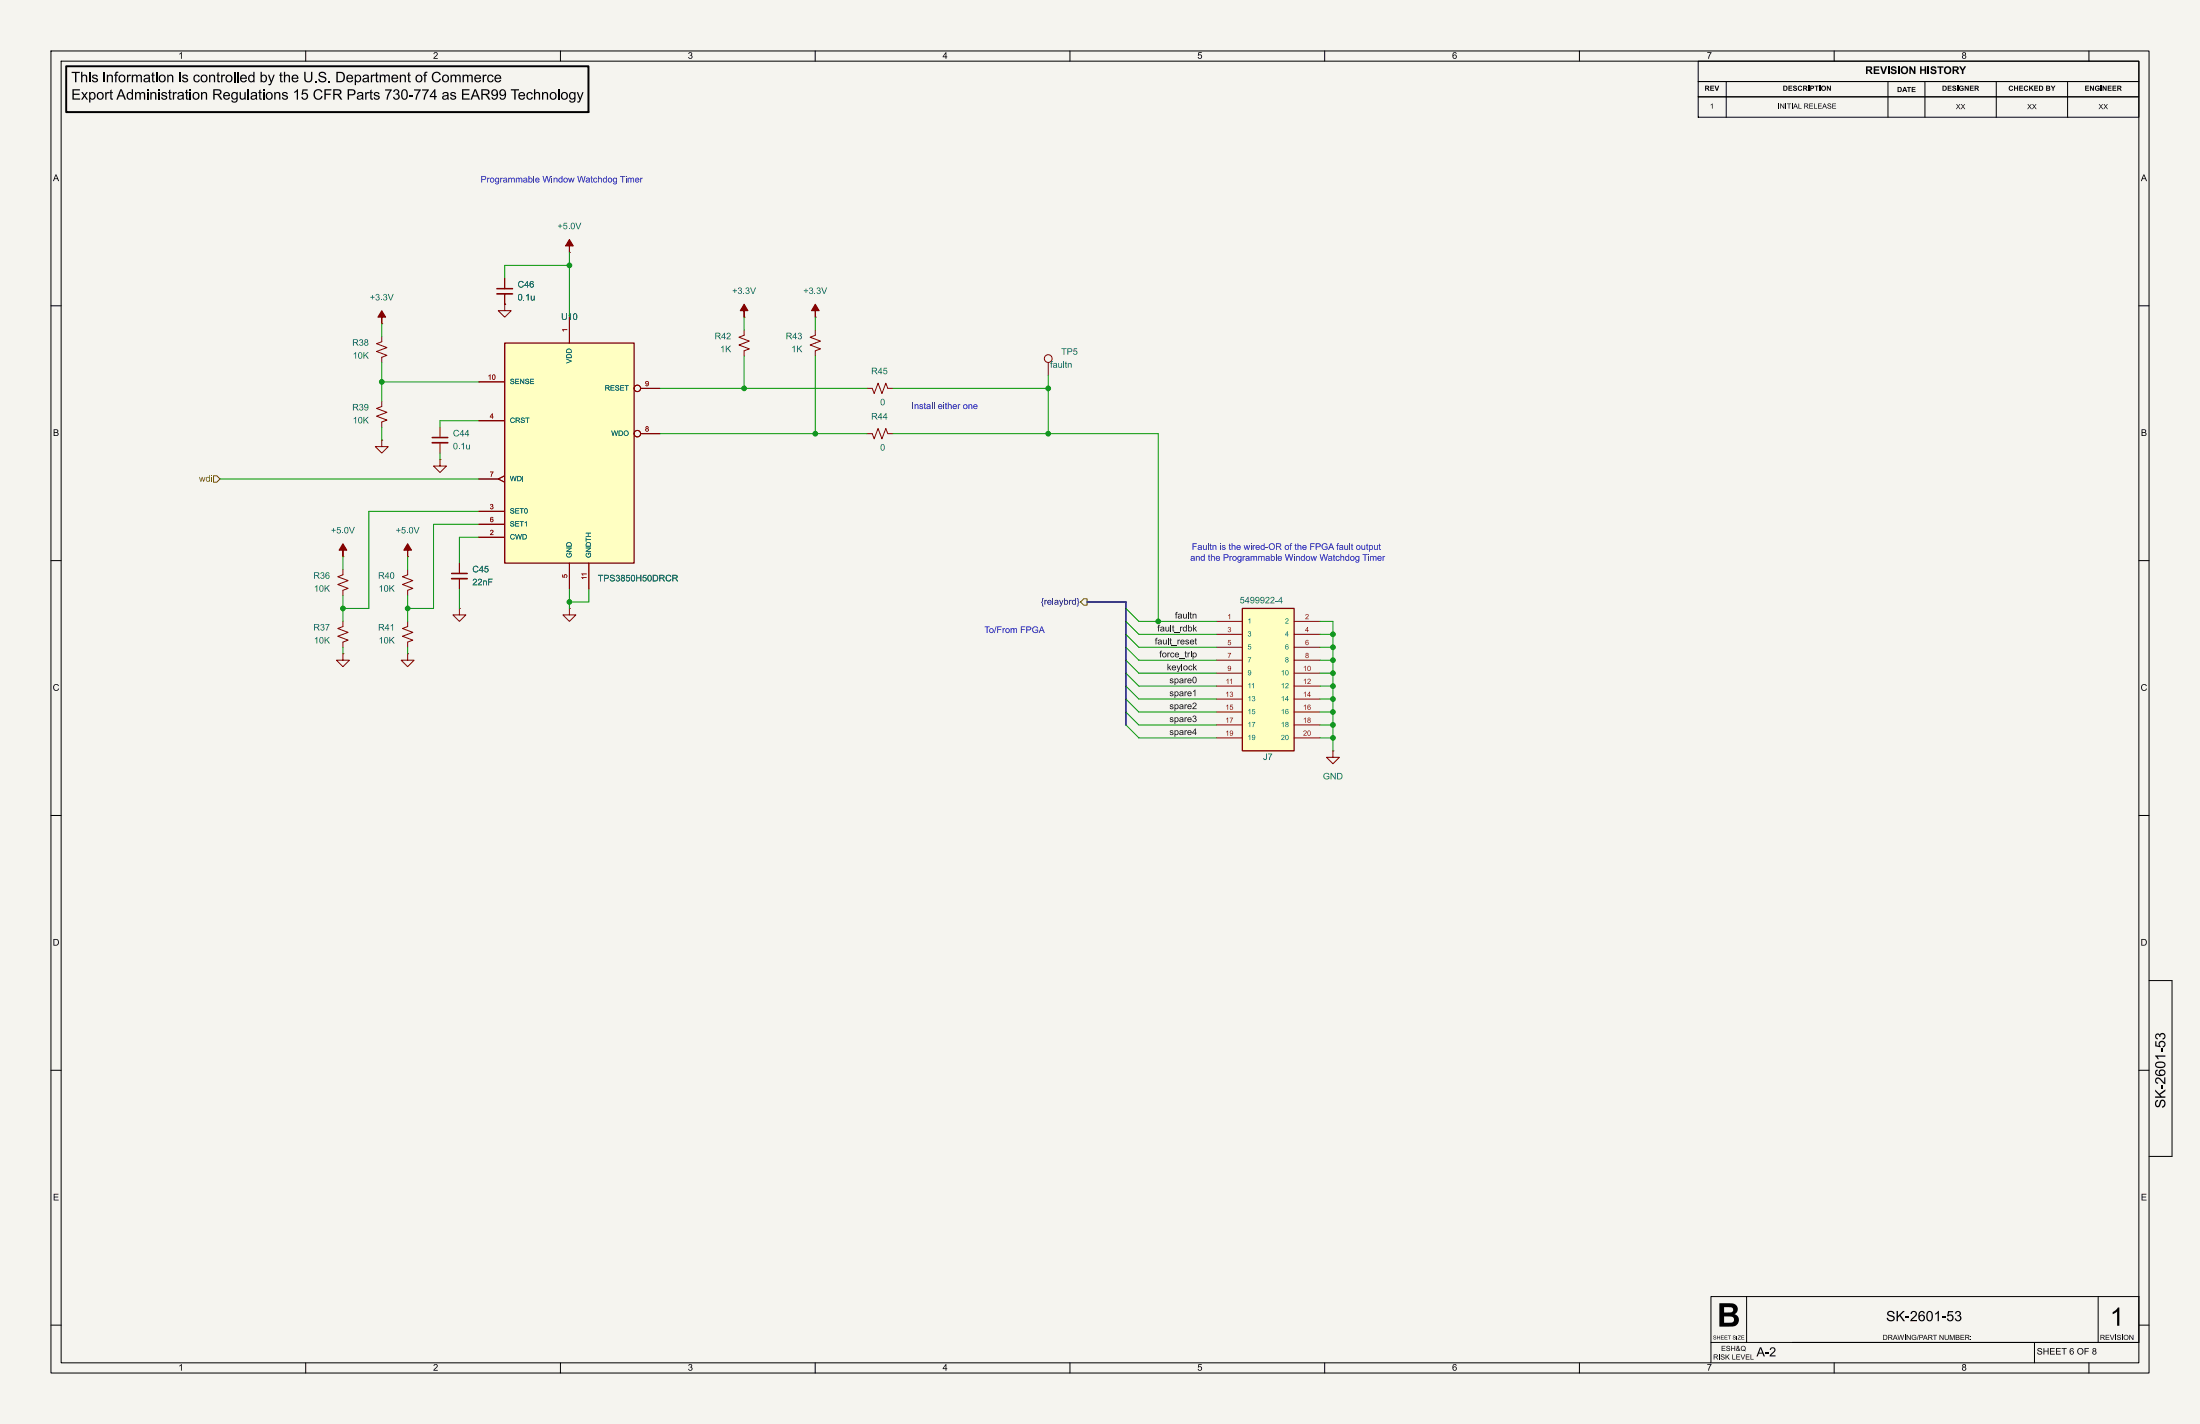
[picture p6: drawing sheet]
<svg xmlns="http://www.w3.org/2000/svg" width="432mm" height="279mm" viewBox="0 0 432 279" stroke-linecap="round" stroke-linejoin="round" font-family="sans-serif">
<path d="M0 0h431.8v279.4h-431.8z" fill="#f5f4ef" stroke="#f5f4ef" stroke-width=".2"/>
<g fill="none" stroke="#000" stroke-width=".2">
<path d="M10 10h411.8v259.4h-411.8zM12 12h407.8v255.4h-407.8zM60 10v2M110 10v2M160 10v2M210 10v2M260 10v2M310 10v2M333.3 12h86.5v4h-86.5zM333.3 16h86.5v3h-86.5zM333.3 19h86.5v4h-86.5zM338.8 16v7"/>
<path d="M360 10v2M370.6 16v7M377.8 16v7M391.8 16v7M405.8 16v7M410 10v2M10 60h2M419.8 60h2M10 110h2M419.8 110h2M10 160h2M419.8 160h2"/>
<path d="M421.8 192.4h4.5v34.5h-4.5M10 210h2M419.8 210h2M10 260h2M335.8 254.4h84v9h-84zM342.8 254.4v9M411.8 254.4v9M419.8 260h2M60 267.4v2M110 267.4v2M160 267.4v2M210 267.4v2"/>
<path d="M260 267.4v2M310 267.4v2M335.8 263.4v4M351.8 263.4h68M360 267.4v2M399.3 263.4v4M410 267.4v2"/>
</g>
<g fill="#000">
<path d="M14.1 14.1h1.6v.2h-.7v1.8h-.3v-1.8h-.6zM15.9 14.1h.3v.7a.53 .53 0 0 1 .6-.2 .53 .53 0 0 1 .3 .6v.9h-.2v-.9a.36 .36 0 0 0-.5-.4 .36 .36 0 0 0-.2 .5v.8h-.3zM17.5 14.1h.2v.3h-.2zM17.5 14.7h.2v1.4h-.2zM18.2 14.8l.2-.1a.58 .58 0 0 1 .8 .3l-.3 .1-.1-.2-.3-.1-.2 .2 .1 .2a.63 .63 0 0 1 .8 .6 .65 .65 0 0 1-.6 .4 .65 .65 0 0 1-.6-.5h.3a.33 .33 0 0 0 .3 .3 .33 .33 0 0 0 .3-.4 .72 .72 0 0 1-.8-.6zM20.3 14.1h.3v.3h-.3zM20.3 14.7h.3v1.4h-.3zM21 14.7h.2v.2a.53 .53 0 0 1 .6-.2 .53 .53 0 0 1 .4 .5v.9h-.3v-.9a.36 .36 0 0 0-.4-.4 .36 .36 0 0 0-.3 .5v.8h-.2zM22.7 14.2l.5-.1v.2a.26 .26 0 0 0-.3 0 .26 .26 0 0 0 0 .4h.2v.2h-.2v1.2h-.3v-1.2h-.2v-.2h.2zM23.5 14.8a.73 .73 0 0 1 1.1 .1 .73 .73 0 0 1-.3 1.1 .73 .73 0 0 1-1-.4l-.1-.2h.3a.47 .47 0 0 0 .5 .6 .47 .47 0 0 0 .4-.7 .44 .44 0 0 0-.6-.5 .44 .44 0 0 0-.3 .6h-.3zM24.9 14.7h.2v.2l.3-.3 .2 .1v.2a.33 .33 0 0 0-.4 .1 .33 .33 0 0 0 0 .4v.7h-.3zM25.9 14.7h.2v.2l.5-.3a.4 .4 0 0 0 .7 0 .44 .44 0 0 1 .6 .5v1h-.3v-.9a.32 .32 0 0 0-.3-.4 .32 .32 0 0 0-.3 .5v.8h-.3v-.9a.34 .34 0 0 0-.4-.4 .34 .34 0 0 0-.2 .6v.7h-.2z"/>
<path d="M28.4 14.8a.66 .66 0 0 1 .8-.1 .66 .66 0 0 1 .2 .8l.1 .6h-.3v-.1a.57 .57 0 0 1-.6 .2 .57 .57 0 0 1-.5-.5h.3l.3 .3a.45 .45 0 0 0 .5-.6l-1.1 .3a.66 .66 0 0 1 .9-.5 .22 .22 0 0 0 .1-.3 .22 .22 0 0 0-.3-.1l-.2 .1-.2 .2h-.2zM29.9 14.3l.2-.2v.6h.3v.2h-.3v.8l.1 .2h.2v.2l-.5-.1v-1.1h-.2v-.2h.2zM30.6 14.1h.3v.3h-.3zM30.6 14.7h.3v1.4h-.3zM31.4 14.8a.73 .73 0 0 1 1.1 .1 .73 .73 0 0 1-.3 1.1 .73 .73 0 0 1-1-.4l-.1-.2h.3a.47 .47 0 0 0 .5 .6 .47 .47 0 0 0 .4-.7 .44 .44 0 0 0-.6-.5 .44 .44 0 0 0-.3 .6h-.3zM32.8 14.7h.2v.2a.53 .53 0 0 1 .7-.2 .53 .53 0 0 1 .3 .5v.9h-.2v-.9a.36 .36 0 0 0-.4-.4 .36 .36 0 0 0-.3 .5v.8h-.3zM35.2 14.1h.2v.3h-.2zM35.2 14.7h.2v1.4h-.2zM35.9 14.8l.2-.1a.58 .58 0 0 1 .8 .3l-.3 .1-.1-.2-.3-.1-.2 .2 .1 .2a.63 .63 0 0 1 .8 .6 .65 .65 0 0 1-.6 .4 .65 .65 0 0 1-.6-.5h.3a.33 .33 0 0 0 .3 .3 .33 .33 0 0 0 .3-.4 .72 .72 0 0 1-.8-.6zM38.2 14.8l.3-.2a.57 .57 0 0 1 .7 .5h-.2a.43 .43 0 0 0-.6-.2 .43 .43 0 0 0-.2 .7 .39 .39 0 0 0 .4 .4 .39 .39 0 0 0 .4-.4h.2a.69 .69 0 0 1-.9 .5 .69 .69 0 0 1-.3-1zM39.6 14.8a.73 .73 0 0 1 1.1 .1 .73 .73 0 0 1-.3 1.1 .73 .73 0 0 1-1-.4v-.2h.2a.47 .47 0 0 0 .5 .6 .47 .47 0 0 0 .4-.7 .44 .44 0 0 0-.5-.5 .44 .44 0 0 0-.4 .6h-.2zM41 14.7h.3v.2a.53 .53 0 0 1 .6-.2 .53 .53 0 0 1 .3 .5v.9h-.2v-.9a.36 .36 0 0 0-.4-.4 .36 .36 0 0 0-.3 .5v.8h-.3z"/>
<path d="M42.7 14.3l.2-.2v.6h.3v.2h-.3v.8l.1 .2h.2v.2l-.5-.1v-1.1h-.2v-.2h.2zM43.4 14.7h.2v.2l.3-.3 .2 .1v.2a.33 .33 0 0 0-.4 .1 .33 .33 0 0 0-.1 .4v.7h-.2zM44.5 14.8a.73 .73 0 0 1 1.1 .1 .73 .73 0 0 1-.3 1.1 .73 .73 0 0 1-1-.4v-.2h.2a.47 .47 0 0 0 .5 .6 .47 .47 0 0 0 .4-.7 .44 .44 0 0 0-.5-.5 .44 .44 0 0 0-.4 .6h-.2zM47.3 14.8a.69 .69 0 0 1 .8-.1 .69 .69 0 0 1 .4 .8h-1.1a.43 .43 0 0 0 .3 .4 .43 .43 0 0 0 .5-.2h.3a.7 .7 0 0 1-.9 .4 .7 .7 0 0 1-.5-.8h1.1a.41 .41 0 0 0-.4-.5 .41 .41 0 0 0-.4 .5h-.3zM48.9 14.8a.55 .55 0 0 1 .8 0v-.7h.3v2h-.3v-.1a.61 .61 0 0 1-.7 .1 .61 .61 0 0 1-.3-.7h.2a.44 .44 0 0 0 .5 .6 .44 .44 0 0 0 .3-.7 .41 .41 0 0 0-.5-.5 .41 .41 0 0 0-.3 .6h-.2zM51.1 14.1h.3v.7a.67 .67 0 0 1 .9 0 .67 .67 0 0 1 .1 .9 .57 .57 0 0 1-.5 .5 .57 .57 0 0 1-.5-.3v.2h-.3v-.7h.3a.44 .44 0 0 0 .5 .5 .44 .44 0 0 0 .3-.6 .41 .41 0 0 0-.5-.5 .41 .41 0 0 0-.3 .6h-.3zM52.6 14.7h.2l.5 1.2 .4-1.2h.2l-.5 1.5a.52 .52 0 0 1-.7 .5v-.2h.3l.1-.4zM55 14.3l.2-.2v.6h.3v.2h-.3v.8l.1 .2h.2v.2l-.5-.1v-1.1h-.2v-.2h.2zM55.7 14.1h.3v.7a.53 .53 0 0 1 .6-.2 .53 .53 0 0 1 .3 .6v.9h-.2v-.9a.36 .36 0 0 0-.5-.4 .36 .36 0 0 0-.2 .5v.8h-.3zM57.4 14.8a.69 .69 0 0 1 .8-.1 .69 .69 0 0 1 .4 .8h-1.1a.43 .43 0 0 0 .3 .4 .43 .43 0 0 0 .5-.2h.3a.7 .7 0 0 1-.9 .4 .7 .7 0 0 1-.5-.8h1.1a.41 .41 0 0 0-.4-.5 .41 .41 0 0 0-.4 .5h-.3zM59.4 17.5h1v.3h-.8l-.1 .5a.67 .67 0 0 1 .9 .3 .67 .67 0 0 1-.4 1 .67 .67 0 0 1-.9-.6h.3a.46 .46 0 0 0 .6 .3 .46 .46 0 0 0 .2-.7 .46 .46 0 0 0-.6-.1l-.4 .1zM59.7 14.1h.3v1.2a.54 .54 0 0 0 .5 .6 .54 .54 0 0 0 .5-.6v-1.2h.3v1.2a.81 .81 0 0 1-.8 .9 .81 .81 0 0 1-.8-.9z"/>
<path d="M61.8 15.9h.3v.2h-.3zM62.7 14.3l.4-.2a.7 .7 0 0 1 .9 .6h-.2a.45 .45 0 0 0-.5-.4 .45 .45 0 0 0-.4 .5 1.2 1.2 0 0 1 1.2 .7 .81 .81 0 0 1-.8 .7 .81 .81 0 0 1-.8-.7h.2a.56 .56 0 0 0 .5 .4 .56 .56 0 0 0 .6-.4l-.2-.2a.89 .89 0 0 1-1.1-.7zM61.8 17.8a.89 .89 0 0 1 1.5 .3h-.3a.67 .67 0 0 0-.9-.3 .67 .67 0 0 0-.3 .9 .63 .63 0 0 0 .6 .7 .63 .63 0 0 0 .7-.6l.2 .1a.96 .96 0 0 1-1.3 .6 .96 .96 0 0 1-.4-1.4zM63.7 17.5h1.3v.2h-1.1v.7h1v.2h-1v1h-.2zM64.5 15.9h.3v.2h-.3zM65.4 17.5h.9a.56 .56 0 0 1 .7 .5 .56 .56 0 0 1-.5 .6l.7 1h-.3l-.6-.8-.3-.2h-.3v1h-.3v-1.2h.8a.35 .35 0 0 0 .5-.3 .35 .35 0 0 0-.4-.4h-.6v.7h-.3zM66 14.1h.7a1.02 1.02 0 0 1 1 1 1.02 1.02 0 0 1-.9 1h-.8v-.2h.7a.79 .79 0 0 0 .7-.8 .79 .79 0 0 0-.7-.8h-.4v1.6h-.3zM68.2 14.8a.69 .69 0 0 1 .8-.1 .69 .69 0 0 1 .3 .8h-1.1a.43 .43 0 0 0 .3 .4 .43 .43 0 0 0 .6-.2h.2a.7 .7 0 0 1-.9 .4 .7 .7 0 0 1-.4-.8h1.1a.41 .41 0 0 0-.5-.5 .41 .41 0 0 0-.4 .5h-.2zM68.2 17.5h.8a.62 .62 0 0 1 .8 .6 .62 .62 0 0 1-.8 .6h-.5v.9h-.3v-1.1h.8a.38 .38 0 0 0 .5-.4 .38 .38 0 0 0-.5-.4h-.5v.8h-.3zM69.6 14.7h.3v.2a.68 .68 0 0 1 .9 0 .68 .68 0 0 1 0 .9 .57 .57 0 0 1-.9 .2v.7h-.3v-1.3h.3a.45 .45 0 0 0 .5 .5 .45 .45 0 0 0 .2-.7 .41 .41 0 0 0-.5-.4 .41 .41 0 0 0-.2 .6h-.3zM70.2 18.2a.66 .66 0 0 1 .9-.1 .66 .66 0 0 1 .2 .8l.1 .7h-.3v-.2a.57 .57 0 0 1-.6 .2 .57 .57 0 0 1-.5-.4h.3l.3 .2a.45 .45 0 0 0 .4-.6l-1 .4a.66 .66 0 0 1 .9-.5 .22 .22 0 0 0 .1-.3 .22 .22 0 0 0-.3-.1h-.3l-.1 .2h-.2zM71.7 18.1h.2v.2l.2-.2h.3v.3a.33 .33 0 0 0-.4 0 .33 .33 0 0 0-.1 .4v.8h-.2z"/>
<path d="M71.3 14.8a.66 .66 0 0 1 .9-.1 .66 .66 0 0 1 .2 .8l.1 .6h-.3v-.1a.57 .57 0 0 1-.6 .2 .57 .57 0 0 1-.5-.5h.3l.3 .3a.45 .45 0 0 0 .4-.6l-1 .3a.66 .66 0 0 1 .9-.5 .22 .22 0 0 0 .1-.3 .22 .22 0 0 0-.3-.1l-.3 .1-.1 .2h-.2zM72.8 14.7h.2v.2l.2-.3 .3 .1v.2a.33 .33 0 0 0-.4 .1 .33 .33 0 0 0-.1 .4v.7h-.2zM72.7 17.7l.2-.1v.5h.3v.2h-.3v.8l.1 .2h.2v.3l-.5-.2v-1.1h-.2v-.2h.2zM73.5 18.2l.2-.1a.58 .58 0 0 1 .8 .4h-.3l-.1-.2h-.3l-.2 .1 .1 .2a.63 .63 0 0 1 .8 .6 .65 .65 0 0 1-.6 .4 .65 .65 0 0 1-.6-.5h.3a.33 .33 0 0 0 .3 .3 .33 .33 0 0 0 .3-.4 .72 .72 0 0 1-.8-.6zM73.8 14.3l.2-.2v.6h.3v.2h-.3v.8l.1 .2h.2v.2l-.5-.1v-1.1h-.2v-.2h.2zM74.5 14.7h.2v.2l.6-.3a.4 .4 0 0 0 .7 0 .44 .44 0 0 1 .5 .5v1h-.2v-.9a.32 .32 0 0 0-.4-.4 .32 .32 0 0 0-.3 .5v.8h-.2v-.9a.34 .34 0 0 0-.4-.4 .34 .34 0 0 0-.2 .6v.7h-.3zM75.6 17.5h1.3l-.6 1.3-.2 .8h-.2l.1-.6 .6-1.2h-1zM77.4 17.6a.54 .54 0 0 1 .8 0 .54 .54 0 0 1-.1 .8 .63 .63 0 0 1 0 1.1 .63 .63 0 0 1-1-.5h.3a.41 .41 0 0 0 .5 .4 .41 .41 0 0 0 .3-.6 .41 .41 0 0 0-.6-.2l.1-.2a.35 .35 0 0 0 .4-.3 .35 .35 0 0 0-.3-.4 .35 .35 0 0 0-.4 .4l-.2-.1zM77 14.8a.69 .69 0 0 1 .8-.1 .69 .69 0 0 1 .4 .8h-1.1a.43 .43 0 0 0 .3 .4 .43 .43 0 0 0 .5-.2h.3a.7 .7 0 0 1-.9 .4 .7 .7 0 0 1-.5-.8h1.1a.41 .41 0 0 0-.4-.5 .41 .41 0 0 0-.4 .5h-.3zM78.5 14.7h.2v.2a.53 .53 0 0 1 .6-.2 .53 .53 0 0 1 .4 .5v.9h-.3v-.9a.36 .36 0 0 0-.4-.4 .36 .36 0 0 0-.3 .5v.8h-.2zM79 17.6a.72 .72 0 0 1 .9 .1 .72 .72 0 0 1 .1 .8 .71 .71 0 0 1-.2 .9 .71 .71 0 0 1-.9 0l-.2-.9h.3a.52 .52 0 0 0 0 .6 .52 .52 0 0 0 .5 .2 1.1 1.1 0 0 0-.1-1.6 .59 .59 0 0 0-.4 .8h-.3v-.2zM80.3 18.7h.7v.2h-.7z"/>
<path d="M80.1 14.3l.2-.2v.6h.3v.2h-.3v.8l.1 .2h.2v.2l-.5-.1v-1.1h-.2v-.2h.2zM81.3 17.5h1.3l-.6 1.3-.2 .8h-.3l.1-.6 .7-1.2h-1zM81.8 14.8a.73 .73 0 0 1 1.1 .1 .73 .73 0 0 1-.3 1.1 .73 .73 0 0 1-1-.4l-.1-.2h.3a.47 .47 0 0 0 .5 .6 .47 .47 0 0 0 .4-.7 .44 .44 0 0 0-.6-.5 .44 .44 0 0 0-.3 .6h-.3zM82.8 17.5h1.4l-.6 1.3-.2 .8h-.3l.1-.6 .6-1.2h-1zM83.4 14.2l.5-.1v.2a.26 .26 0 0 0-.3 0 .26 .26 0 0 0-.1 .4h.3v.2h-.3v1.2h-.2v-1.2h-.2v-.2h.2zM85.3 17.5h.2v1.3h.2v.3h-.2v.5h-.3v-.5h-.9v-.3h.9v-.9l-.6 .9h-.3zM85 14.3a.89 .89 0 0 1 1.5 .4h-.3a.67 .67 0 0 0-.8-.3 .67 .67 0 0 0-.4 .9 .63 .63 0 0 0 .6 .6 .63 .63 0 0 0 .7-.5l.2 .1a.96 .96 0 0 1-1.3 .6 .96 .96 0 0 1-.4-1.4zM87 14.8a.73 .73 0 0 1 1.1 .1 .73 .73 0 0 1-.3 1.1 .73 .73 0 0 1-1-.4v-.2h.2a.47 .47 0 0 0 .5 .6 .47 .47 0 0 0 .4-.7 .44 .44 0 0 0-.5-.5 .44 .44 0 0 0-.4 .6h-.2zM87 18.2a.66 .66 0 0 1 .8-.1 .66 .66 0 0 1 .2 .8l.1 .7h-.2l-.1-.2a.57 .57 0 0 1-.6 .2 .57 .57 0 0 1-.4-.4h.2l.3 .2a.45 .45 0 0 0 .5-.6l-1 .4a.66 .66 0 0 1 .8-.5 .22 .22 0 0 0 .1-.3 .22 .22 0 0 0-.3-.1h-.2l-.2 .2h-.2zM88.5 18.2l.2-.1a.58 .58 0 0 1 .8 .4h-.2l-.2-.2h-.3l-.2 .1 .1 .2a.63 .63 0 0 1 .8 .6 .65 .65 0 0 1-.6 .4 .65 .65 0 0 1-.6-.5h.3a.33 .33 0 0 0 .3 .3 .33 .33 0 0 0 .3-.4 .72 .72 0 0 1-.8-.6zM88.4 14.7h.2v.2l.6-.3a.4 .4 0 0 0 .7 0 .44 .44 0 0 1 .5 .5v1h-.2v-.9a.32 .32 0 0 0-.4-.4 .32 .32 0 0 0-.2 .5v.8h-.3v-.9a.34 .34 0 0 0-.4-.4 .34 .34 0 0 0-.2 .6v.7h-.3zM90.7 17.5h1.4v.2h-1.2v.7h1.2v.2h-1.2v.7h1.3v.3h-1.5z"/>
<path d="M90.8 14.7h.2v.2l.6-.3a.4 .4 0 0 0 .6 0 .44 .44 0 0 1 .6 .5v1h-.3v-.9a.32 .32 0 0 0-.3-.4 .32 .32 0 0 0-.3 .5v.8h-.2v-.9a.34 .34 0 0 0-.5-.4 .34 .34 0 0 0-.2 .6v.7h-.2zM93.3 14.8a.69 .69 0 0 1 .8-.1 .69 .69 0 0 1 .3 .8h-1.1a.43 .43 0 0 0 .4 .4 .43 .43 0 0 0 .5-.2h.2a.7 .7 0 0 1-.9 .4 .7 .7 0 0 1-.4-.8h1.1a.41 .41 0 0 0-.4-.5 .41 .41 0 0 0-.4 .5h-.3zM93.1 17.5h.3l.8 2.1h-.3l-.2-.7h-.8l-.3 .7h-.3l.4-.9h.9l-.3-1-.4 1h-.2zM94.7 14.7h.3v.2l.2-.3 .3 .1v.2a.33 .33 0 0 0-.4 .1 .33 .33 0 0 0-.1 .4v.7h-.3zM94.5 17.5h.9a.56 .56 0 0 1 .7 .5 .56 .56 0 0 1-.6 .6l.8 1h-.4l-.5-.8-.4-.2h-.3v1h-.2v-1.2h.8a.35 .35 0 0 0 .5-.3 .35 .35 0 0 0-.4-.4h-.7v.7h-.2zM95.8 14.8l.4-.2a.57 .57 0 0 1 .7 .5h-.3a.43 .43 0 0 0-.6-.2 .43 .43 0 0 0-.1 .7 .39 .39 0 0 0 .3 .4 .39 .39 0 0 0 .5-.4h.2a.69 .69 0 0 1-.9 .5 .69 .69 0 0 1-.4-1zM96.6 17.7a.72 .72 0 0 1 .9-.1 .72 .72 0 0 1 .3 .9 .76 .76 0 0 1-.3 .9 .76 .76 0 0 1-.9 0l-.1-.3h.2a.42 .42 0 0 0 .5 .3 .42 .42 0 0 0 .3-.6v-.2l-.1 .1a.6 .6 0 0 1-.7 .1 .6 .6 0 0 1-.3-.6h.3a.41 .41 0 0 0 .6 .3 .41 .41 0 0 0 0-.6 .41 .41 0 0 0-.6 .2v.1h-.3zM97.2 14.8a.69 .69 0 0 1 .8-.1 .69 .69 0 0 1 .4 .8h-1.1a.43 .43 0 0 0 .3 .4 .43 .43 0 0 0 .5-.2h.3a.7 .7 0 0 1-.9 .4 .7 .7 0 0 1-.5-.8h1.1a.41 .41 0 0 0-.4-.5 .41 .41 0 0 0-.4 .5h-.3zM98.2 17.7a.72 .72 0 0 1 .9-.1 .72 .72 0 0 1 .2 .9 .76 .76 0 0 1-.2 .9 .76 .76 0 0 1-1 0l-.1-.3h.3a.42 .42 0 0 0 .5 .3 .42 .42 0 0 0 .3-.6v-.2l-.1 .1a.6 .6 0 0 1-.7 .1 .6 .6 0 0 1-.3-.6h.3a.41 .41 0 0 0 .5 .3 .41 .41 0 0 0 .1-.6 .41 .41 0 0 0-.6 .2v.1h-.3zM100.3 17.5h1.6v.2h-.7v1.9h-.3v-1.9h-.6zM101.9 18.2a.69 .69 0 0 1 .8-.1 .69 .69 0 0 1 .4 .8h-1.1a.43 .43 0 0 0 .3 .5 .43 .43 0 0 0 .5-.3h.3a.7 .7 0 0 1-.9 .4 .7 .7 0 0 1-.5-.8h1.1a.41 .41 0 0 0-.4-.5 .41 .41 0 0 0-.4 .5h-.3zM103.5 18.2l.4-.1a.57 .57 0 0 1 .7 .4l-.3 .1a.43 .43 0 0 0-.6-.3 .43 .43 0 0 0-.1 .7 .39 .39 0 0 0 .3 .4 .39 .39 0 0 0 .4-.4h.3a.69 .69 0 0 1-.9 .5 .69 .69 0 0 1-.4-1z"/>
<path d="M104.8 17.5h.3v.7a.53 .53 0 0 1 .6-.1 .53 .53 0 0 1 .3 .5v1h-.2v-1a.36 .36 0 0 0-.5-.3 .36 .36 0 0 0-.2 .4v.9h-.3zM106.4 18.1h.2v.2a.53 .53 0 0 1 .6-.2 .53 .53 0 0 1 .4 .5v1h-.3v-.9a.36 .36 0 0 0-.4-.4 .36 .36 0 0 0-.3 .4v.9h-.2zM108.1 18.2a.73 .73 0 0 1 1.1 .2 .73 .73 0 0 1-.3 1 .73 .73 0 0 1-1-.4v-.2h.2a.47 .47 0 0 0 .6 .6 .47 .47 0 0 0 .3-.7 .44 .44 0 0 0-.5-.4 .44 .44 0 0 0-.4 .5h-.2zM110.3 18.2a.73 .73 0 0 1 1.1 .2 .73 .73 0 0 1-.3 1 .73 .73 0 0 1-1-.4v-.2h.2a.47 .47 0 0 0 .6 .6 .47 .47 0 0 0 .3-.7 .44 .44 0 0 0-.5-.4 .44 .44 0 0 0-.4 .5h-.2zM111.9 18.2a.58 .58 0 0 1 .8 .1v-.2h.3v1.2a.65 .65 0 0 1-.5 .8 .65 .65 0 0 1-.8-.4l.5 .2a.43 .43 0 0 0 .4-.1 .43 .43 0 0 0 .1-.4 .62 .62 0 0 1-.7 .1 .62 .62 0 0 1-.3-.7h.2a.44 .44 0 0 0 .5 .5 .44 .44 0 0 0 .3-.6 .41 .41 0 0 0-.5-.4 .41 .41 0 0 0-.3 .5h-.2zM113.2 18.1h.3l.4 1.2 .4-1.2h.2l-.5 1.5a.52 .52 0 0 1-.7 .5v-.2h.3l.2-.3zM423.2 208.5a1.18 1.18 0 0 1 1.8 .4 1.17 1.17 0 0 1-1.9 .4l-.1-.4h.2a.58 .58 0 0 0 .8 .4 .51 .51 0 0 0 .6 0 .51 .51 0 0 0 .2-.5 1.08 1.08 0 0 0-1.6 .1h-.2zM423.2 216l.4-.2v.3a.44 .44 0 0 0-.4 .4 .44 .44 0 0 0 .5 .4l.1-.2a.76 .76 0 0 1 .8-.9 .85 .85 0 0 1 .4 .9 .85 .85 0 0 1-.7 .6v-.2a.55 .55 0 0 0 .5-.5 .55 .55 0 0 0-.4-.6l-.3 .3a.7 .7 0 0 1-.8 .9 .85 .85 0 0 1-.1-1.2zM424.1 212.9h.3v.7h-.3zM424.1 205.7h.3v.8h-.3zM423 204.3h.2v.8l.6 .1a.66 .66 0 0 1 .3-.9 .66 .66 0 0 1 .9 .4 .66 .66 0 0 1-.5 .8l-.1-.2a.44 .44 0 0 0 .3-.7 .44 .44 0 0 0-.7-.1 .44 .44 0 0 0 0 .7v.3l-1-.2zM423.1 210l.4-.1v.2a.42 .42 0 0 0-.3 .5 .42 .42 0 0 0 .6 .3h.2l-.3-.4h.2a.45 .45 0 0 0 .7 .4 .45 .45 0 0 0 .1-.8 .45 .45 0 0 0-.8 .3l-.2 .1a.67 .67 0 0 1 .7-.7 .67 .67 0 0 1 .6 .7 .67 .67 0 0 1-.7 .6 .87 .87 0 0 1-.9 0 .87 .87 0 0 1-.4-.9z"/>
<path d="M423.2 202.9l.4-.1a.31 .31 0 0 0 .3 .1 .31 .31 0 0 0 .3-.2 .65 .65 0 0 1 .8 .5 .65 .65 0 0 1-.5 .8l-.1-.3a.4 .4 0 0 0 .4-.4 .4 .4 0 0 0-.5-.4 .4 .4 0 0 0-.3 .6h-.2a.35 .35 0 0 0-.2-.5 .35 .35 0 0 0-.4 .4 .35 .35 0 0 0 .3 .3v.2a.62 .62 0 0 1-.5-.4 .62 .62 0 0 1 .2-.6zM423.1 211.6a.79 .79 0 0 1 1.3 .4l.4 .4v-1h.2v1.3l-.6-.3a1.03 1.03 0 0 0-1-.7 .39 .39 0 0 0-.2 .4 .39 .39 0 0 0 .4 .3v.3a.66 .66 0 0 1-.6-.5 .66 .66 0 0 1 .1-.6zM423 213.8l.8 .8 1.2-.9v.4l-1 .7 .3 .3h.7v.3h-2v-.3h1l-1-1zM423 207.1h2v.2h-1.6l.3 .5h-.2zM336.4 265.8h.4a.28 .28 0 0 1 .4 .2 .28 .28 0 0 1-.3 .3l.3 .5h-.1l-.5-.5h-.1v.5h-.1v-.6h.5l.1-.2-.1-.1h-.4v.3h-.1zM337.4 265.8h.1v1h-.1zM337.8 265.8h.5l.2 .2h-.2a.21 .21 0 0 0-.2-.2 .21 .21 0 0 0-.1 .3l.1 .1a.35 .35 0 0 1 .3 .5 .35 .35 0 0 1-.6 0l-.1-.3h.1a.23 .23 0 0 0 .3 .3 .23 .23 0 0 0 .2-.4l-.5-.1zM337.9 264.1h.7v.1h-.6v.3h.6v.1h-.6v.4h.7v.1h-.8zM338.7 265.8h.1v.4l.5-.4h.2l-.4 .4 .4 .6h-.2l-.3-.6-.2 .2v.4h-.1zM338.9 264.1h.5l.2 .2-.2 .1a.21 .21 0 0 0-.2-.3 .21 .21 0 0 0-.1 .4h.1a.35 .35 0 0 1 .3 .5 .35 .35 0 0 1-.6 0l-.1-.3h.1a.23 .23 0 0 0 .3 .3 .23 .23 0 0 0 .1-.3l-.4-.2zM339.8 264.1h.1v.4h.5v-.4h.2v1h-.2v-.5h-.5v.5h-.1zM340 265.8h.1v.8h.5v.2h-.6z"/>
<path d="M340.8 265.8h.7v.1h-.6v.3h.6v.1h-.6v.3h.6v.2h-.7zM340.9 264.1a.24 .24 0 0 1 .4 .1 .24 .24 0 0 1-.1 .3l.1 .2 .2-.1-.1 .2 .2 .2h-.2a.4 .4 0 0 1-.7-.2l.3 .2 .3-.1-.3-.3-.1 .2-.1-.1a.22 .22 0 0 0 .2-.2 .22 .22 0 0 0-.1-.2l.2 .1h.1l-.1-.2-.2 .1zM341.6 265.8h.2l.3 .8 .3-.8h.1l-.4 1h-.1zM341.8 264.2a.51 .51 0 0 1 .7 0 .51 .51 0 0 1 0 .8l.1 .2-.7-.2-.2-.4h.1l.2 .3 .3 .1-.1-.1a.35 .35 0 0 0 .3-.4 .35 .35 0 0 0-.4-.3 .35 .35 0 0 0-.3 .4h-.1zM412.3 261.9h.4a.28 .28 0 0 1 .4 .2 .28 .28 0 0 1-.3 .4l.3 .4h-.1l-.4-.4h-.2v.4h-.1v-.5l.5-.1 .1-.1-.1-.2h-.4v.4h-.1zM416.9 262a.49 .49 0 0 1 .8 .1 .49 .49 0 0 1-.2 .7 .49 .49 0 0 1-.7-.4h.1a.34 .34 0 0 0 .6 .3 .34 .34 0 0 0 0-.6 .34 .34 0 0 0-.5 .2l-.2 .1zM417.9 261.9h.2l.5 .8v-.8h.1v1h-.1l-.5-.8v.8h-.2z"/>
</g>
<path d="M46 14.1v2M46.7 14.1v2M109.7 17.5v2.1" fill="none" stroke="#000" stroke-width=".25"/>
<path d="M13 13h102.5v9h-102.5z" fill="none" stroke="#000" stroke-width=".38"/>
<g fill="#840000" stroke="#840000" stroke-width=".2">
<path d="M111.8 47l.7 1.3h-.7v1.2v-1.2h-.8z"/>
<path d="M67.3 106.7l.8 1.3h-.8v1.2v-1.2h-.8z"/>
</g>
<g fill="none" stroke="#840000" stroke-width=".2">
<path d="M99.1 59.7v1.3h1.2l-1.2 1.2-1.3-1.2h1.3M99.1 59.7h.1M99.1 54.6v2M99.1 57.7v2M111.8 49.5h.1M74.9 66v1.1l-1 .3 2 .8-2 .8 2 .7-1 .4v1M205.7 71.1v2.6M86.4 90.2v1.2h1.2l-1.2 1.3-1.3-1.3h1.3M86.4 90.2h.1M67.3 109.2h.1"/>
<circle cx="205.7" cy="70.4" r=".76"/>
</g>
<path d="M97.5 56.6h3.1" fill="none" stroke="#840000" stroke-width=".3"/>
<path d="M97.5 57.7h3.1" fill="none" stroke="#840000" stroke-width=".33"/>
<path d="M99.1 67.3h25.4v43.2h-25.4z" fill="#ffffc2"/>
<path d="M99.1 67.3h25.4v43.2h-25.4z" fill="none" stroke="#840000" stroke-width=".25"/>
<g fill="none" stroke="#840000" stroke-width=".2">
<path d="M74.9 63.5h.1M94 74.9h5.1M111.8 62.2v5.1M125.7 76.2h3.8M86.4 83.8v2.1M86.4 86.9v2M94 82.6h5.1M94 94h3.8M99.1 93.3l-1.3 .7 1.3 .6M125.7 85.1h3.8M80 111.8v1l-1 .4 2 .7-2 .8 2 .7-1 .4v1M80 109.2h.1"/>
<path d="M94 100.3h5.1M94 102.9h5.1M94 105.4h5.1M111.8 110.5v5.1M115.6 110.5v5.1M67.3 128.3v1.2h1.3l-1.3 1.3-1.3-1.3h1.3M67.3 128.3h.1M261.6 147.3v1.3h-1.3l1.3 1.3 1.3-1.3h-1.3M261.6 147.3h.1"/>
<circle cx="125.1" cy="76.2" r=".63"/>
<circle cx="125.1" cy="85.1" r=".63"/>
</g>
<g fill="#840000" stroke="#840000" stroke-width=".2">
<path d="M80 106.7l.8 1.3h-.8v1.2v-1.2h-.8z"/>
<path d="M74.9 61l.8 1.2h-.8v1.3v-1.3h-.7z"/>
</g>
<path d="M84.8 85.9h3.1" fill="none" stroke="#840000" stroke-width=".3"/>
<path d="M84.8 86.9h3.1" fill="none" stroke="#840000" stroke-width=".33"/>
<path d="M243.8 119.4h10.2v27.9h-10.2z" fill="#ffffc2"/>
<path d="M243.8 119.4h10.2v27.9h-10.2z" fill="none" stroke="#840000" stroke-width=".25"/>
<g fill="none" stroke="#840000" stroke-width=".2">
<path d="M99.1 59.7h.1M99.1 54.6v2M99.1 57.7v2M74.9 78.7v1.1l-1 .3 2 .8-2 .8 2 .7-1 .4v1M94 74.9h5.1M111.8 62.2v5.1M125.7 76.2h3.8M146 64.8v1l-1 .4 2.1 .7-2.1 .8 2.1 .8-1.1 .3v1.1M146 62.2h.1M160 62.2h.1M160 64.8v1l-1 .4 2 .7-2 .8 2 .8-1 .3v1.1M170.2 76.2h1l.4 1 .7-2 .8 2 .8-2 .3 1h1.1"/>
<path d="M74.9 86.4v1.2h1.3l-1.3 1.3-1.2-1.3h1.2M74.9 86.4h.1M94 82.6h5.1M94 94h3.8M99.1 93.3l-1.3 .7 1.3 .6M125.7 85.1h3.8M170.2 85.1h1l.4 1 .7-2 .8 2 .8-2 .3 1h1.1M67.3 111.8v1l-1 .4 2 .7-2 .8 2 .7-1 .4v1M90.2 119.4v1.3h1.2l-1.2 1.2-1.3-1.2h1.3M90.2 119.4h.1M90.2 110.5v2M90.2 113.5v2.1"/>
<path d="M94 100.3h5.1M94 102.9h5.1M94 105.4h5.1M111.8 119.4v1.3h1.2l-1.2 1.2-1.3-1.2h1.3M111.8 119.4h.1M111.8 110.5v5.1M115.6 110.5v5.1M67.3 121.9v1l-1 .4 2 .8-2 .7 2 .8-1 .4v1M80 121.9v1l-1 .4 2 .8-2 .7 2 .8-1 .4v1M80 128.3v1.2h1.3l-1.3 1.3-1.3-1.3h1.3M80 128.3h.1M238.8 121.9h5"/>
<path d="M238.8 124.5h5M238.8 127h5M238.8 129.5h5M238.8 132.1h5M238.8 134.6h5M238.8 137.2h5M238.8 139.7h5M254 121.9h5.1M254 124.5h5.1M254 127h5.1M254 129.5h5.1M254 132.1h5.1"/>
<path d="M254 134.6h5.1M254 137.2h5.1M254 139.7h5.1M238.8 142.2h5M238.8 144.8h5M254 142.2h5.1M254 144.8h5.1"/>
<circle cx="125.1" cy="76.2" r=".63"/>
<circle cx="125.1" cy="85.1" r=".63"/>
</g>
<path d="M88.6 112.5h3.1" fill="none" stroke="#840000" stroke-width=".3"/>
<path d="M88.6 113.5h3.1" fill="none" stroke="#840000" stroke-width=".33"/>
<g fill="#840000" stroke="#840000" stroke-width=".2">
<path d="M160 59.7l.8 1.3h-.8v1.2v-1.2h-.7z"/>
<path d="M146 59.7l.8 1.3h-.8v1.2v-1.2h-.7z"/>
</g>
<path d="M41.9 93.3h.6l.7 .7-.7 .6h-.6zM212.7 117.5h.7v1.2h-.7l-.6-.6z" fill="none" stroke="#725600" stroke-width=".2"/>
<path d="M213.4 118.1h7.6v24.1" fill="none" stroke="#000084" stroke-width=".3"/>
<g fill="none" stroke="#009600" stroke-width=".2">
<path d="M111.8 49.5v12.7M111.8 52.1h-12.7v2.5M74.9 74.9h19.1M74.9 63.5v2.5M74.9 71.1v7.6M129.5 76.2h40.7M146 62.2v2.6M146 69.9v6.3M160 62.2v2.6M160 69.9v15.2M175.3 76.2h30.4M205.7 73.7v11.4"/>
<path d="M43.2 94h50.8M74.9 83.8v2.6M86.4 88.9v1.3M94 82.6h-7.6v1.2M129.5 85.1h40.7M175.3 85.1h52v36.8M67.3 109.2v2.6M67.3 116.8v5.1M80 109.2v2.6M80 116.8v5.1M90.2 115.6v3.8M94 100.3h-21.6v19.1h-5.1"/>
<path d="M94 102.9h-8.9v16.5h-5.1M94 105.4h-3.8v5.1M111.8 115.6v3.8M115.6 115.6v2.5h-3.8M221 119.4l2.5 2.5h15.3M67.3 127v1.3M80 127v1.3M221 132.1l2.5 2.5h15.3M221 139.7l2.5 2.5h15.3M221 134.6l2.5 2.6h15.3M221 137.2l2.5 2.5h15.3M221 121.9l2.5 2.6h15.3"/>
<path d="M221 127l2.5 2.5h15.3M221 129.5l2.5 2.6h15.3M221 124.5l2.5 2.5h15.3M259.1 121.9h2.5v25.4M259.1 134.6h2.5M259.1 137.2h2.5M259.1 139.7h2.5M259.1 124.5h2.5M259.1 129.5h2.5M259.1 132.1h2.5M259.1 127h2.5M221 142.2l2.5 2.6h15.3"/>
<path d="M259.1 144.8h2.5M259.1 142.2h2.5"/>
</g>
<g fill="#009600" stroke="#009600" stroke-width=".2">
<circle cx="111.8" cy="52.1" r=".46"/>
<circle cx="205.7" cy="76.2" r=".46"/>
<circle cx="205.7" cy="85.1" r=".46"/>
<circle cx="146" cy="76.2" r=".46"/>
<circle cx="160" cy="85.1" r=".46"/>
<circle cx="227.3" cy="121.9" r=".46"/>
<circle cx="261.6" cy="124.5" r=".46"/>
<circle cx="261.6" cy="137.2" r=".46"/>
<circle cx="261.6" cy="139.7" r=".46"/>
<circle cx="261.6" cy="134.6" r=".46"/>
<circle cx="261.6" cy="132.1" r=".46"/>
<circle cx="261.6" cy="144.8" r=".46"/>
<circle cx="261.6" cy="142.2" r=".46"/>
<circle cx="261.6" cy="129.5" r=".46"/>
<circle cx="261.6" cy="127" r=".46"/>
<circle cx="74.9" cy="74.9" r=".46"/>
<circle cx="111.8" cy="118.1" r=".46"/>
<circle cx="80" cy="119.4" r=".46"/>
<circle cx="67.3" cy="119.4" r=".46"/>
</g>
<text font-size="6.4" x="337" y="262">B</text>
<text font-size="5" x="414.1" y="261.4">1</text>
<g font-size="2.8">
<text x="14" y="18.6">This information is controlled by the</text>
<text x="370.2" y="260">SK-2601-53</text>
</g>
<text font-size="2.5" x="344.7" y="266.8">A-2</text>
<text font-size="2.1" x="366.1" y="15.1">REVISION HISTORY</text>
<g font-size="1.8">
<text x="35" y="12">1</text>
<text x="85" y="12">2</text>
<text x="135" y="12">3</text>
<text x="185" y="12">4</text>
<text x="235" y="12">5</text>
<text x="285" y="12">6</text>
<text x="335" y="12">7</text>
<text x="385" y="12">8</text>
<text x="10.4" y="36">A</text>
<text x="420.2" y="36">A</text>
<text x="10.4" y="86">B</text>
<text x="420.2" y="86">B</text>
<text x="10.3" y="136">C</text>
<text x="420.1" y="136">C</text>
<text x="10.3" y="186">D</text>
<text x="420.1" y="186">D</text>
<text x="10.4" y="236">E</text>
<text x="420.2" y="236">E</text>
<text x="35" y="269.4">1</text>
<text x="85" y="269.4">2</text>
<text x="135" y="269.4">3</text>
<text x="185" y="269.4">4</text>
<text x="235" y="269.4">5</text>
<text x="285" y="269.4">6</text>
<text x="335" y="269.4">7</text>
<text x="385" y="269.4">8</text>
<text x="399.7" y="266.2">SHEET 6 OF 8</text>
</g>
<g font-size="1.8" fill="#0000c2">
<text x="94.3" y="36.3">Programmable Window Watchdog Timer</text>
<text x="178.9" y="80.7">Install either one</text>
<text x="233.6" y="110.5">and the Programmable Window Watchdog Timer</text>
<text x="233.9" y="108.4">Faultn is the wired-OR of the FPGA fault output</text>
<text x="193.2" y="124.7">To/From FPGA</text>
</g>
<g font-size="1.8" fill="#006464">
<text x="109.4" y="45.4">+5.0V</text>
<text x="72.6" y="59.4">+3.3V</text>
<text x="101.6" y="59.4">0.1u</text>
<text x="101.6" y="56.9">C46</text>
<text x="143.7" y="58.1">+3.3V</text>
<text x="157.7" y="58.1">+3.3V</text>
<text x="110.1" y="63.2">U10</text>
<text x="69.1" y="68.3">R38</text>
<text x="69.2" y="70.8">10K</text>
<text x="140.3" y="67">R42</text>
<text x="141.3" y="69.6">1K</text>
<text x="154.2" y="67">R43</text>
<text x="155.3" y="69.6">1K</text>
<text x="208.3" y="70.1">TP5</text>
<text x="171" y="73.9">R45</text>
<text x="206.1" y="72.6">faultn</text>
<text x="69.1" y="81">R39</text>
<text x="69.2" y="83.5">10K</text>
<text x="171" y="82.8">R44</text>
<text x="172.7" y="80">0</text>
<text x="88.9" y="88.6">0.1u</text>
<text x="88.9" y="86.1">C44</text>
<text x="172.7" y="88.9">0</text>
<text x="65" y="105.1">+5.0V</text>
<text x="77.7" y="105.1">+5.0V</text>
<text x="92.7" y="112.8">C45</text>
<text x="61.5" y="114">R36</text>
<text x="61.6" y="116.6">10K</text>
<text x="74.2" y="114">R40</text>
<text x="74.3" y="116.6">10K</text>
<text x="92.7" y="115.3">22nF</text>
<text x="117.3" y="114.5">TPS3850H50DRCR</text>
<text x="243.3" y="118.9">5499922-4</text>
<text x="61.5" y="124.2">R37</text>
<text x="74.2" y="124.2">R41</text>
<text x="61.6" y="126.7">10K</text>
<text x="74.3" y="126.7">10K</text>
<text x="247.9" y="149.6">J7</text>
<text x="259.6" y="153.4">GND</text>
</g>
<text font-size="1.8" fill="#725600" x="39.1" y="95">wdi</text>
<text font-size="1.8" fill="#000084" x="204.3" y="119.1">{relaybrd}</text>
<g font-size="1.8" fill="#0f0f0f">
<text x="227.1" y="124.1">fault_rdbk</text>
<text x="230.6" y="121.6">faultn</text>
<text x="226.7" y="126.7">fault_reset</text>
<text x="227.5" y="129.2">force_trip</text>
<text x="229" y="131.7">keylock</text>
<text x="229.5" y="134.3">spare0</text>
<text x="229.5" y="136.8">spare1</text>
<text x="229.5" y="139.4">spare2</text>
<text x="229.5" y="141.9">spare3</text>
<text x="229.5" y="144.4">spare4</text>
</g>
<g font-size="1.4">
<text x="334.6" y="18.2">REV</text>
<text x="335.6" y="21.7">1</text>
<text x="348.9" y="21.7">INITIAL RELEASE</text>
<text x="349.9" y="18.2">DESCRIPTION</text>
<text x="372.3" y="18.4">DATE</text>
<text x="381.2" y="18.2">DESIGNER</text>
<text x="383.9" y="21.8">XX</text>
<text x="394.2" y="18.2">CHECKED BY</text>
<text x="397.9" y="21.8">XX</text>
<text x="409.2" y="18.2">ENGINEER</text>
<text x="411.9" y="21.8">XX</text>
<text x="369.5" y="263.3">DRAWING/PARTNUMBER:</text>
<text x="342.9" y="266.3">LEVEL</text>
</g>
<g font-size="1.4" fill="#a90000">
<text x="111.5" y="65.2" transform="rotate(-90 111.5 65.2)">1</text>
<text x="95.7" y="74.7">10</text>
<text x="126.6" y="75.9">9</text>
<text x="96.1" y="82.3">4</text>
<text x="126.6" y="84.8">8</text>
<text x="96.1" y="93.7">7</text>
<text x="96.1" y="100.1">3</text>
<text x="96.1" y="102.6">6</text>
<text x="96.1" y="105.2">2</text>
<text x="111.5" y="113.4" transform="rotate(-90 111.5 113.4)">5</text>
<text x="115.3" y="113.8" transform="rotate(-90 115.3 113.8)">11</text>
<text x="240.9" y="121.7">1</text>
<text x="240.9" y="124.2">3</text>
<text x="256.1" y="121.7">2</text>
<text x="256.1" y="124.2">4</text>
<text x="240.9" y="126.7">5</text>
<text x="240.9" y="129.3">7</text>
<text x="240.9" y="131.8">9</text>
<text x="255.7" y="131.8">10</text>
<text x="256.1" y="126.7">6</text>
<text x="256.1" y="129.3">8</text>
<text x="240.5" y="136.9">13</text>
<text x="240.6" y="134.4">11</text>
<text x="255.7" y="134.4">12</text>
<text x="255.7" y="136.9">14</text>
<text x="240.5" y="139.4">15</text>
<text x="240.5" y="142">17</text>
<text x="255.7" y="139.4">16</text>
<text x="255.7" y="142">18</text>
<text x="240.5" y="144.5">19</text>
<text x="255.7" y="144.5">20</text>
</g>
<g font-size="1.4" fill="#006464">
<text x="112.6" y="71.3" transform="rotate(-90 112.6 71.3)">VDD</text>
<text x="100.1" y="75.7">SENSE</text>
<text x="118.7" y="77">RESET</text>
<text x="100.1" y="83.3">CRST</text>
<text x="120" y="85.9">WDO</text>
<text x="100.1" y="94.8">WDI</text>
<text x="100.1" y="101.1">SET0</text>
<text x="100.1" y="103.7">SET1</text>
<text x="100.1" y="106.2">CWD</text>
<text x="112.6" y="109.5" transform="rotate(-90 112.6 109.5)">GND</text>
<text x="116.4" y="109.5" transform="rotate(-90 116.4 109.5)">GNDTH</text>
<text x="244.9" y="122.7">1</text>
<text x="244.9" y="125.3">3</text>
<text x="252.2" y="122.7">2</text>
<text x="252.2" y="125.3">4</text>
<text x="244.9" y="127.8">5</text>
<text x="244.9" y="130.3">7</text>
<text x="252.2" y="127.8">6</text>
<text x="252.2" y="130.3">8</text>
<text x="244.9" y="132.9">9</text>
<text x="244.9" y="135.4">11</text>
<text x="244.9" y="138">13</text>
<text x="251.4" y="132.9">10</text>
<text x="251.4" y="135.4">12</text>
<text x="251.4" y="138">14</text>
<text x="244.9" y="140.5">15</text>
<text x="244.9" y="143">17</text>
<text x="251.4" y="140.5">16</text>
<text x="251.4" y="143">18</text>
<text x="244.9" y="145.6">19</text>
<text x="251.4" y="145.6">20</text>
</g>
<text font-size="1.1" x="336.2" y="263.1">SHEET SIZE</text>
</svg>
